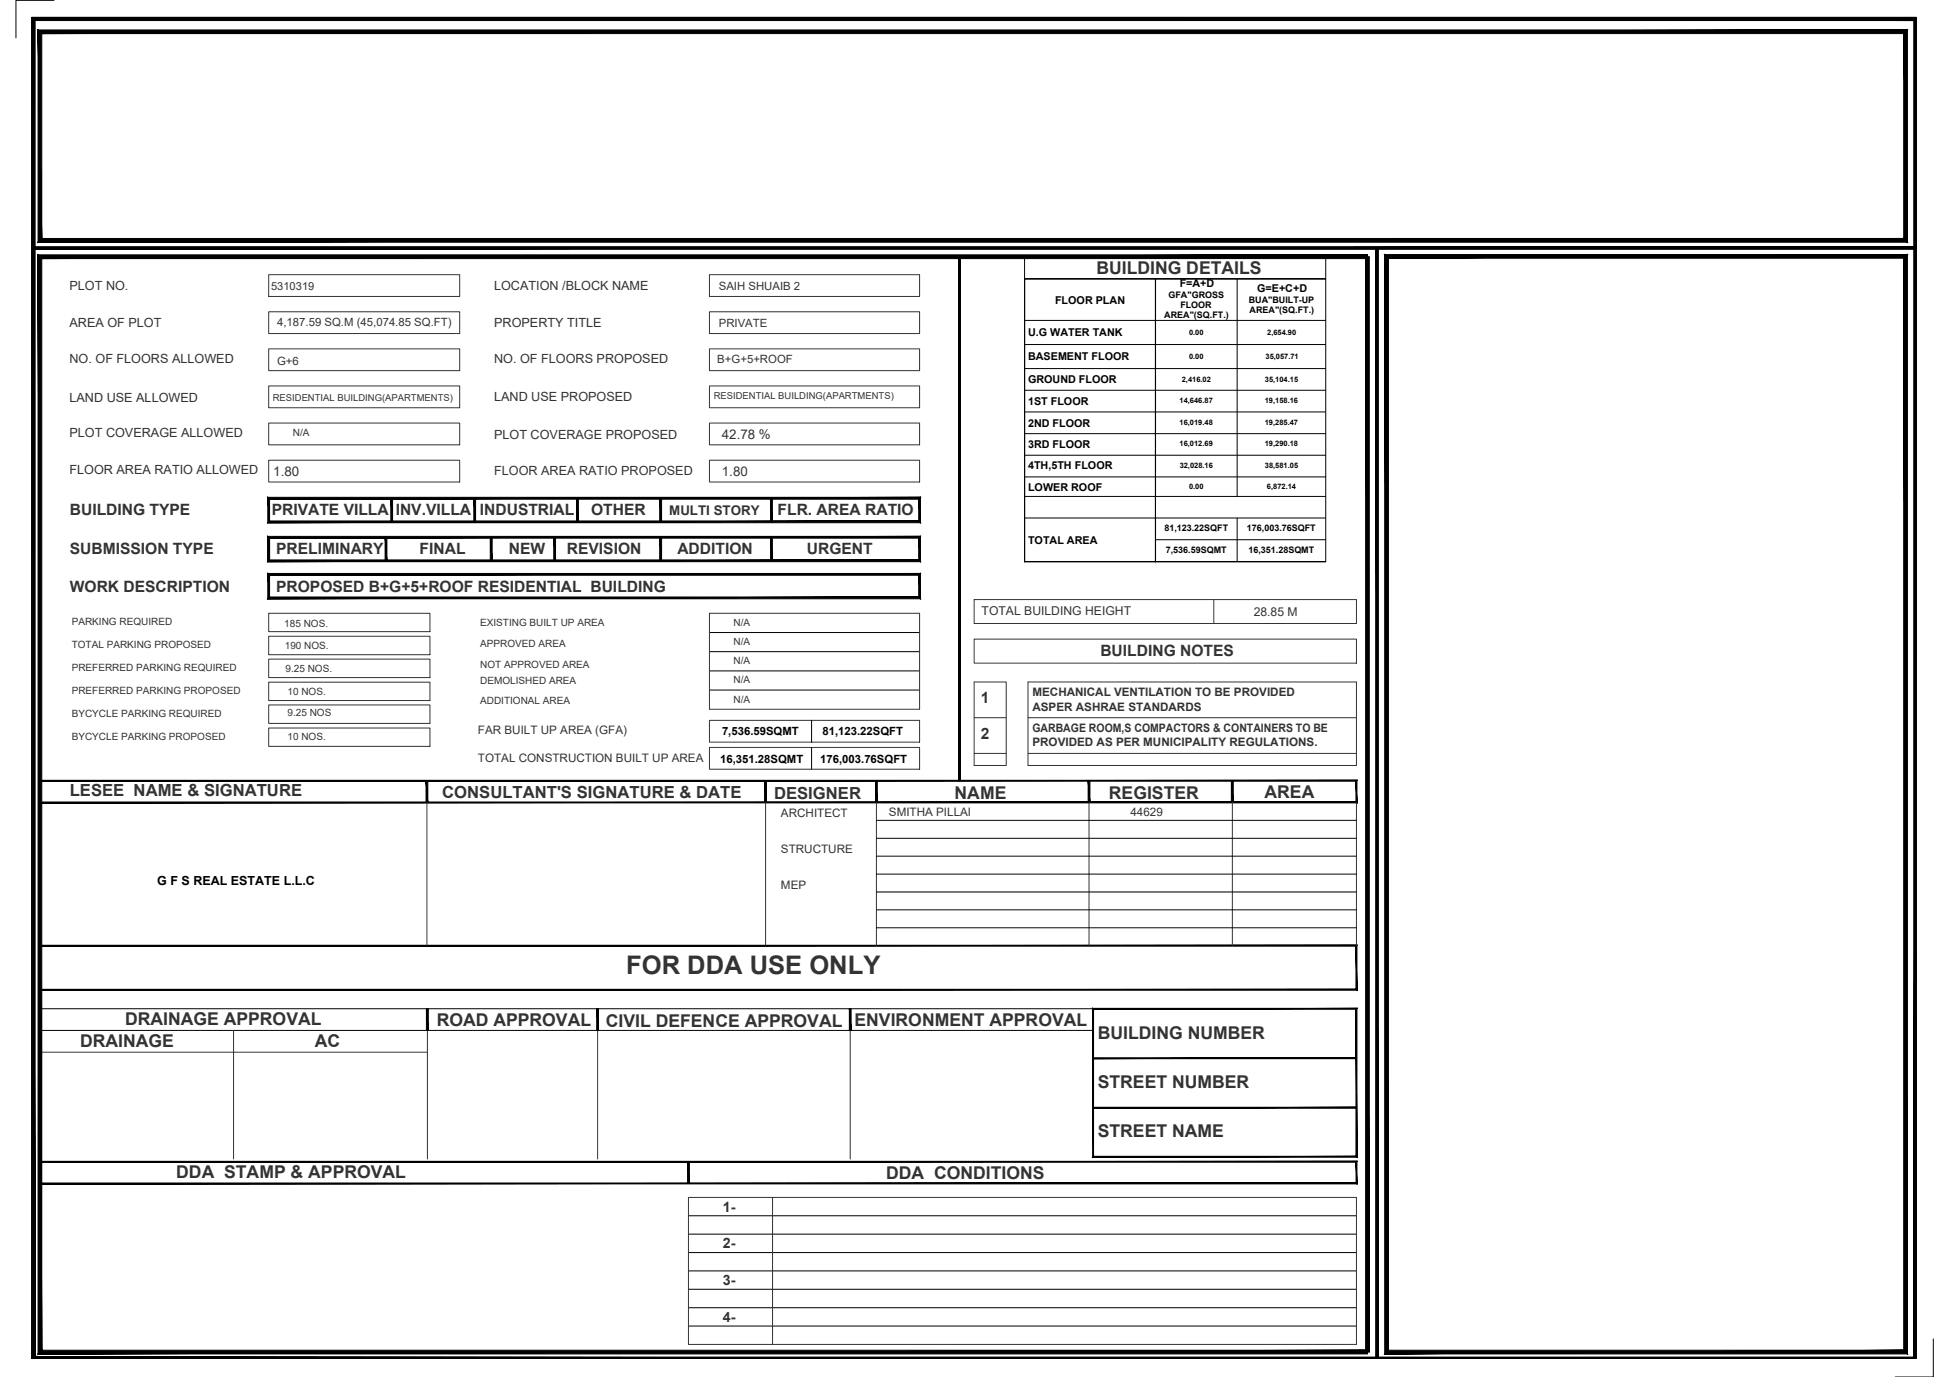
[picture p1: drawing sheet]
<svg xmlns="http://www.w3.org/2000/svg" width="841mm" height="594mm" viewBox="0 0 841 594" stroke-linecap="round" stroke-linejoin="round" font-family="sans-serif">
<!-- layer: BR -->
<path d="M419.6 7.9h407.2" fill="none" stroke="#000" stroke-width=".43"/>
<g fill="#000" stroke="#000" stroke-width=".43">
<path d="M14 7.7l1.1 577.8v-576.6zM14 7.7l1.1 577.8-1.1 .5zM14 586h.5l.6-.5z"/>
<path d="M826.8 7.8l-1 1.1v576.6zM826.8 7.8l-.4 578.2-.6-.5zM826.8 7.8l-.4 578.2h.4z"/>
<path d="M826.8 7.7l-1 1.2zM14 7.7h812.8l-1 1.2zM14 7.7l1.1 1.2h810.7z"/>
<path d="M593.6 107l1.2 479v-479zM593.6 107l1.2 479h-1.2z"/>
<path d="M14.5 107.5h811.9v-1.1zM14.5 106.4h811.9l-811.9 1.1z"/>
<path d="M15.1 585.5l811.3 .5-.6-.5zM14.5 586l.6-.5 811.3 .5z"/>
</g>
<!-- layer: BORDER -->
<g fill="none" stroke="#333" stroke-width=".43">
<path d="M115.9 118.5h82.5v9.4h-82.5zM306.1 118.5h90.7v9.4h-90.7zM115.9 134.5h82.5v9.4h-82.5zM306.1 134.5h90.7v9.4h-90.7zM115.9 150.5h82.5v9.4h-82.5zM306.1 150.5h90.7v9.4h-90.7zM115.9 166.5h82.5v9.4h-82.5zM306.1 166.5h90.7v9.4h-90.7zM115.9 182.5h82.5v9.4h-82.5zM115.9 198.6h82.5v9.4h-82.5zM306.1 198.6h90.7v9.4h-90.7zM306.1 182.5h90.7v9.4h-90.7z"/>
<path d="M420.4 258.7h164.9v10.3h-164.9zM523.8 258.7v10.3M420.4 275.7h164.9v10.4h-164.9zM420.4 294.2h13.8v36.1h-13.8zM443.6 294.2h141.7v36.1h-141.7zM420.4 309.6h13.8M443.6 309.6h141.7M420.4 325h13.8M443.6 325h141.7M184.2 346.2v61.8M330.4 346.2v61.8M378.2 346.2v61.8"/>
<path d="M469.9 346.2v61.8M531.8 346.2v61.8M585.3 346.2v61.8M17.2 454h167.2M100.8 444.6v55.5M184.4 444.6v55.5M257.9 444.6v55.5M366.9 444.6v55.5M297.1 516.6h288.2v63.4h-288.2zM333.4 516.7v63.5"/>
</g>
<!-- layer: SHEET -->
<g fill="#000" stroke="#000" stroke-width=".43">
<path d="M168.6 215l.8 10.1v-10.1zM168.6 215l.8 10.1h-.8z"/>
<path d="M204.5 215l.7 10.1v-10.1zM204.5 215l.7 10.1h-.7z"/>
<path d="M248.8 215l.8 10.1v-10.1zM248.8 215l.8 10.1h-.8z"/>
<path d="M284.7 215l.8 10.1v-10.1zM284.7 215l.8 10.1h-.8z"/>
<path d="M332.5 215l.8 10.1v-10.1zM332.5 215l.8 10.1h-.8z"/>
<path d="M115.6 231.8l.7 10.1v-10.1zM115.6 231.8l.7 10.1h-.7z"/>
<path d="M166.2 231.8l.7 10.1v-10.1zM166.2 231.8l.7 10.1h-.7z"/>
<path d="M211.6 231.8l.8 10.1v-10.1zM211.6 231.8l.8 10.1h-.8z"/>
<path d="M239 231.8l.7 10.1v-10.1zM239 231.8l.7 10.1h-.7z"/>
<path d="M284.7 231.8l.8 10.1v-10.1zM284.7 231.8l.8 10.1h-.8z"/>
<path d="M332.5 231.8l.8 10.1v-10.1zM332.5 231.8l.8 10.1h-.8z"/>
<path d="M396.4 215.4v9.4l.8 .7zM397.2 214.6v10.9l-.8-10.1zM116.3 215.4h280.1l.8-.8zM115.6 214.6h281.6l-280.9 .8zM115.6 214.6l.7 10.2v-9.4zM115.6 214.6l.7 10.2-.7 .7zM116.3 224.8l-.7 .7 280.8-.7zM115.6 225.5l280.8-.7 .8 .7z"/>
<path d="M396.4 232.2v9.4l.8 .7zM396.4 232.2l.8-.8v10.9zM116.3 232.2h280.1l.8-.8zM115.6 231.4h281.6l-280.9 .8zM115.6 231.4l.7 10.2v-9.4zM115.6 231.4l.7 10.2-.7 .7zM116.3 241.6l-.7 .7 280.8-.7zM115.6 242.3l280.8-.7 .8 .7z"/>
<path d="M396.4 248.2v9.4l.8 .7zM397.2 247.4v10.9l-.8-10.1zM116.3 248.2h280.1l.8-.8zM115.6 247.4h281.6l-280.9 .8zM115.6 247.4l.7 10.2v-9.4zM115.6 247.4l.7 10.2-.7 .7zM116.3 257.6l-.7 .7 280.8-.7zM115.6 258.3l280.8-.7 .8 .7z"/>
<path d="M469.5 336.9l.8 9.3v-9.3zM469.5 336.9l.8 9.3h-.8z"/>
<path d="M531.4 336.9l.8 9.3v-9.3zM531.4 336.9l.8 9.3h-.8z"/>
<path d="M183.8 336.9v9.3h.8zM183.8 336.9h.8v9.3z"/>
<path d="M585.1 337v9l.4 .4zM585.1 337l.4-.4v9.8zM17.4 337h567.7l.4-.4zM17 336.6h568.5l-568.1 .4zM17 336.6l.4 9.4v-9zM17 336.6l.4 9.4-.4 .4zM17.4 346l-.4 .4 568.1-.4zM17 346.4l568.1-.4 .4 .4z"/>
<path d="M585.1 408.2v18.6l.4 .4zM585.1 408.2l.4-.4v19.4zM17.4 408.2h567.7l.4-.4zM17 407.8h568.5l-568.1 .4zM17 407.8l.4 19v-18.6zM17 407.8l.4 19-.4 .4zM17.4 426.8l-.4 .4 568.1-.4zM17 427.2l568.1-.4 .4 .4z"/>
<path d="M471.7 456.4v.3l113.6-.3zM471.7 456.7l113.6-.3v.3z"/>
<path d="M471.7 477.7v.4l113.6-.4zM471.7 478.1l113.6-.4v.4z"/>
<path d="M585.1 435.4v63.5l.4 .4zM585.1 435.4l.4-.4v64.3zM471.9 435.4h113.2l.4-.4zM471.5 435h114l-113.6 .4zM471.5 435l.4 63.9v-63.5zM471.5 435l.4 63.9-.4 .4zM471.9 498.9l-.4 .4 113.6-.4zM471.5 499.3l113.6-.4 .4 .4z"/>
<path d="M296.7 501.2l.8 9.4v-9.4zM296.7 501.2l.8 9.4h-.8z"/>
<path d="M585.2 501.4v9l.3 .4zM585.2 501.4l.3-.4v9.8zM17.4 501.4h567.8l.3-.4zM17 501h568.5l-568.1 .4zM17 501l.4 9.4v-9zM17 501l.4 9.4-.4 .4zM17.4 510.4l-.4 .4 568.2-.4zM17 510.8l568.2-.4 .3 .4z"/>
</g>
<path d="M471.9 435.2h-454.7v9.4h454.7" fill="none" stroke="#000" stroke-width=".43"/>
<!-- layer: 0 -->
<path d="M115.9 264.6h69.6v7.9h-69.6zM115.9 274.5h69.6v8h-69.6zM306.1 264.6h90.7v41.4h-90.7zM115.9 284.4h69.6v7.9h-69.6zM115.9 294.3h69.6v7.9h-69.6zM115.9 304.1h69.6v8h-69.6zM115.9 314.1h69.6v7.9h-69.6zM306.1 310.8h90.7v9.4h-90.7zM306.1 322.5h90.7v9.4h-90.7z" fill="none" stroke="#333" stroke-width=".43"/>
<g fill="none" stroke="#000" stroke-width=".43">
<path d="M442.1 110.8h130v9.5h-130zM442.1 120.3h56.5v122.1h-56.5zM498.6 120.3h73.5v122.1h-73.5zM306.1 272.9h90.7M306.1 281.1h90.7M306.1 289.4h90.7M306.1 297.7h90.7M350.2 310.8v9.4M350.2 322.5v9.4M378.2 353.9h207.1M378.2 361.7h207.1M378.2 369.4h207.1"/>
<path d="M378.2 377.1h207.1M378.2 384.8h207.1M378.2 392.5h207.1M378.2 400.3h207.1M297.1 524.5h288.2M297.1 532.4h288.2M297.1 540.4h288.2M297.1 548.3h288.2M297.1 556.2h288.2M297.1 564.2h288.2M297.1 572.1h288.2"/>
</g>
<g fill="#000" stroke="#000" stroke-width=".43">
<path d="M18 102.9l-1.6 1.6 805.1-1.6zM16.4 104.5l805.1-1.6 1.6 1.6zM821.5 14.5v88.4l1.6 1.6zM821.5 14.5l1.6-1.6v91.6zM18 14.5h803.5l1.6-1.6zM16.4 12.9h806.7l-805.1 1.6zM16.4 12.9l1.6 90v-88.4zM16.4 12.9l1.6 90-1.6 1.6z"/>
<path d="M18 111.6h572.1v-1.6zM16.4 110h573.7l-572.1 1.6zM16.4 110l1.6 472.5v-470.9zM16.4 110l1.6 472.5-1.6 1.6zM18 582.5l-1.6 1.6 573.7-1.6zM16.4 584.1l573.7-1.6v1.6z"/>
<path d="M597.5 109.8l1.6 1.6 224-1.6zM599.1 111.4l224-1.6-1.6 1.6zM821.5 111.4l1.6 472.7v-474.3zM821.5 111.4l1.6 472.7-1.6-1.6zM597.5 584.1h225.6l-1.6-1.6zM597.5 584.1l1.6-1.6h222.4zM597.5 109.8v474.3l1.6-1.6zM597.5 109.8l1.6 1.6v471.1z"/>
<path d="M329.9 336.9l.8 9.3v-9.3zM329.9 336.9l.8 9.3h-.8z"/>
<path d="M377.8 336.9l.8 9.3v-9.3zM377.8 336.9l.8 9.3h-.8z"/>
<path d="M184 435.2l.8 9.4v-9.4zM184 435.2l.8 9.4h-.8z"/>
<path d="M257.5 435.2l.8 9.4v-9.4zM257.5 435.2l.8 9.4h-.8z"/>
<path d="M366.5 435.2l.8 9.4v-9.4zM366.5 435.2l.8 9.4h-.8z"/>
<path d="M589.3 110.8v472.5h1.6zM589.3 110.8h1.6v472.5z"/>
</g>
<!-- layer: TABLETEXT -->
<path d="M413.6 110.6l.9 226.3v-226.3zM413.6 110.6l.9 226.3h-.9z" fill="#000" stroke="#000" stroke-width=".43"/>
<!-- layer: A-LITE -->
<g fill="none" stroke="#000" stroke-width=".43">
<path d="M442.2 138.2h129.8M498.6 120.3v93.9M533.9 120.3v93.9M572 120.3h-129.8v121.9h56.3M442.2 148.6h129.8M442.2 159h129.8M442.2 168.4h129.8M442.2 177.7h129.8M442.2 187.1h129.8M442.2 196.4h129.8M442.2 205.8h129.8M442.2 214.2h129.8"/>
<path d="M442.2 223.5h129.8M498.6 232.8h73.4M498.6 223.5v18.7h73.4M533.9 223.5v18.7"/>
</g>
<!-- layer: A_WALL -->
<path d="M13.7 7.5h813.2v578.6h-813.2zM23.3 .1h-16.4v16.3M834.2 577.7v16.4h-16.4" fill="none" stroke="#000" stroke-width=".43"/>
<text font-size="11" fill="#333" x="270.2" y="420.4">FOR DDA USE ONLY</text>
<g font-size="7.6" fill="#333">
<text x="473.1" y="118">BUILDING DETAILS</text>
<text x="411.9" y="344.5">NAME</text>
<text x="478.5" y="344.5">REGISTER</text>
<text x="545.7" y="344.5">AREA</text>
<text x="54" y="442.3">DRAINAGE APPROVAL</text>
<text x="188.5" y="442.7">ROAD APPROVAL</text>
<text x="261.4" y="442.9">CIVIL DEFENCE APPROVAL</text>
<text x="368.8" y="442.7">ENVIRONMENT APPROVAL</text>
<text x="473.7" y="448.1">BUILDING NUMBER</text>
<text x="34.5" y="451.7">DRAINAGE</text>
<text x="135.9" y="451.7">AC</text>
<text x="473.7" y="469.4">STREET NUMBER</text>
<text x="473.7" y="490.7">STREET NAME</text>
<text x="76.1" y="508.4">DDA STAMP &amp; APPROVAL</text>
<text x="382.4" y="508.8">DDA CONDITIONS</text>
</g>
<g font-size="7.2" fill="#333">
<text x="30.1" y="343.4">LESEE NAME &amp; SIGNATURE</text>
<text x="190.8" y="344.4">CONSULTANT'S SIGNATURE &amp; DATE</text>
<text x="334" y="344.5">DESIGNER</text>
</g>
<g font-size="6.7" fill="#333">
<text x="30.1" y="222.2">BUILDING TYPE</text>
<text x="117.2" y="222.2">PRIVATE VILLA</text>
<text x="170.8" y="222.2">INV.VILLA</text>
<text x="207.1" y="222.2">INDUSTRIAL</text>
<text x="255.1" y="222.2">OTHER</text>
<text x="335.6" y="222.2">FLR. AREA RATIO</text>
<text x="30.1" y="238.8">SUBMISSION TYPE</text>
<text x="119.2" y="239.2">PRELIMINARY</text>
<text x="181.1" y="239.2">FINAL</text>
<text x="219.5" y="239.2">NEW</text>
<text x="244.6" y="239.2">REVISION</text>
<text x="292.3" y="239.2">ADDITION</text>
<text x="348.2" y="239.2">URGENT</text>
<text x="30.1" y="255.2">WORK DESCRIPTION</text>
<text x="119.2" y="255.2">PROPOSED B+G+5+ROOF RESIDENTIAL BUILDING</text>
<text x="474.8" y="283.1">BUILDING NOTES</text>
<text x="423.2" y="303.5">1</text>
<text x="423.2" y="318.9">2</text>
</g>
<g font-size="6.2" fill="#333">
<text x="311.9" y="522.9">1-</text>
<text x="311.9" y="538.5">2-</text>
<text x="311.9" y="554.4">3-</text>
<text x="311.9" y="570.2">4-</text>
</g>
<g font-size="5.8" fill="#333">
<text x="311.5" y="189.2">42.78 %</text>
<text x="117.9" y="205.2">1.80</text>
<text x="311.5" y="205.2">1.80</text>
<text x="288.8" y="222.2">MULTI STORY</text>
</g>
<g font-size="5.5" fill="#333">
<text x="30" y="124.9">PLOT NO.</text>
<text x="213.2" y="125">LOCATION /BLOCK NAME</text>
<text x="30" y="141.1">AREA OF PLOT</text>
<text x="213.2" y="141">PROPERTY TITLE</text>
<text x="30" y="156.6">NO. OF FLOORS ALLOWED</text>
<text x="213.2" y="156.7">NO. OF FLOORS PROPOSED</text>
<text x="30" y="173.4">LAND USE ALLOWED</text>
<text x="213.2" y="173.1">LAND USE PROPOSED</text>
<text x="30" y="188.7">PLOT COVERAGE ALLOWED</text>
<text x="213.2" y="189.5">PLOT COVERAGE PROPOSED</text>
<text x="30" y="204.7">FLOOR AREA RATIO ALLOWED</text>
<text x="213.2" y="205.1">FLOOR AREA RATIO PROPOSED</text>
</g>
<text font-size="5.4" x="67.9" y="381.7">G F S REAL ESTATE L.L.C</text>
<g font-size="5.3" fill="#333">
<text x="423.6" y="265.3">TOTAL BUILDING HEIGHT</text>
<text x="541" y="265.7">28.85 M</text>
</g>
<g font-size="5" fill="#333">
<text x="445.5" y="300.3">MECHANICAL VENTILATION TO BE PROVIDED</text>
<text x="445.5" y="306.6">ASPER ASHRAE STANDARDS</text>
<text x="206.2" y="316.9">FAR BUILT UP AREA (GFA)</text>
<text x="445.5" y="315.7">GARBAGE ROOM,S COMPACTORS &amp; CONTAINERS TO BE</text>
<text x="445.5" y="322">PROVIDED AS PER MUNICIPALITY REGULATIONS.</text>
<text x="206.2" y="328.6">TOTAL CONSTRUCTION BUILT UP AREA</text>
<text x="337" y="352.5">ARCHITECT</text>
<text x="383.6" y="352">SMITHA PILLAI</text>
<text x="487.8" y="351.8">44629</text>
<text x="337" y="367.9">STRUCTURE</text>
<text x="337" y="383.4">MEP</text>
</g>
<g font-size="4.9" fill="#333">
<text x="310.2" y="125.1">SAIH SHUAIB 2</text>
<text x="119.6" y="140.7">4,187.59 SQ.M (45,074.85 SQ.FT)</text>
<text x="310.2" y="141.1">PRIVATE</text>
<text x="119.6" y="157.4">G+6</text>
<text x="309.5" y="156.5">B+G+5+ROOF</text>
</g>
<g font-size="4.9">
<text x="311.6" y="317.3">7,536.59SQMT</text>
<text x="354.9" y="317.3">81,123.22SQFT</text>
<text x="310.8" y="329.3">16,351.28SQMT</text>
<text x="353.9" y="329.2">176,003.76SQFT</text>
</g>
<text font-size="4.8" fill="#333" x="117" y="124.9">5310319</text>
<g font-size="4.7">
<text x="455.3" y="131">FLOOR PLAN</text>
<text x="498.5" y="128.2">NUMBER OF</text>
<text x="443.6" y="145.1">U.G WATER TANK</text>
<text x="443.6" y="155.5">BASEMENT FLOOR</text>
<text x="443.6" y="165.4">GROUND FLOOR</text>
<text x="443.6" y="174.7">1ST FLOOR</text>
<text x="443.6" y="184">2ND FLOOR</text>
<text x="443.6" y="193.4">3RD FLOOR</text>
<text x="443.6" y="202.4">4TH,5TH FLOOR</text>
<text x="443.6" y="211.6">LOWER ROOF</text>
<text x="443.6" y="234.5">TOTAL AREA</text>
</g>
<g font-size="4.6">
<text x="509" y="123.8">F=A+D</text>
<text x="542.5" y="126.1">G=E+C+D</text>
</g>
<g font-size="4.3" fill="#333">
<text x="126.4" y="188">N/A</text>
<text x="30.9" y="269.8">PARKING REQUIRED</text>
<text x="207.2" y="270">EXISTING BUILT UP AREA</text>
<text x="122.7" y="270.4">185 NOS.</text>
<text x="316.6" y="270.1">N/A</text>
<text x="30.9" y="279.8">TOTAL PARKING PROPOSED</text>
<text x="122.9" y="280">190 NOS.</text>
<text x="207.2" y="279.1">APPROVED AREA</text>
<text x="316.6" y="278.1">N/A</text>
<text x="316.6" y="286.6">N/A</text>
<text x="30.9" y="289.6">PREFERRED PARKING REQUIRED</text>
<text x="123.2" y="290.1">9.25 NOS.</text>
<text x="207.2" y="288.1">NOT APPROVED AREA</text>
<text x="30.9" y="299.5">PREFERRED PARKING PROPOSED</text>
<text x="124.1" y="299.9">10 NOS.</text>
<text x="207.2" y="295">DEMOLISHED AREA</text>
<text x="316.6" y="294.9">N/A</text>
<text x="207.2" y="303.8">ADDITIONAL AREA</text>
<text x="316.6" y="303.2">N/A</text>
<text x="30.9" y="309.4">BYCYCLE PARKING REQUIRED</text>
<text x="124.1" y="309">9.25 NOS</text>
<text x="30.9" y="319.3">BYCYCLE PARKING PROPOSED</text>
<text x="124.1" y="319.2">10 NOS.</text>
</g>
<g font-size="4.1" fill="#333">
<text x="117.7" y="173.2">RESIDENTIAL BUILDING(APARTMENTS)</text>
<text x="308" y="172">RESIDENTIAL BUILDING(APARTMENTS)</text>
</g>
<g font-size="3.9">
<text x="504.2" y="128.4">GFA&quot;GROSS</text>
<text x="538.8" y="130.7">BUA&quot;BUILT-UP</text>
<text x="502.4" y="137.3">AREA&quot;(SQ.FT.)</text>
<text x="509.3" y="132.9">FLOOR</text>
<text x="539.2" y="135.1">AREA&quot;(SQ.FT.)</text>
<text x="502.4" y="229.2">81,123.22SQFT</text>
<text x="538.1" y="229.2">176,003.76SQFT</text>
<text x="503.1" y="238.6">7,536.59SQMT</text>
<text x="538.7" y="238.6">16,351.28SQMT</text>
</g>
<g font-size="3.2">
<text x="513.1" y="144.6">0.00</text>
<text x="546.8" y="144.3">2,654.90</text>
<text x="513.1" y="155">0.00</text>
<text x="546.1" y="154.7">35,057.71</text>
<text x="510" y="164.6">2,416.02</text>
<text x="545.8" y="164.6">35,104.15</text>
<text x="509" y="174">14,646.87</text>
<text x="545.8" y="174">19,158.16</text>
<text x="509" y="183.3">16,019.48</text>
<text x="545.8" y="183.3">19,285.47</text>
<text x="509" y="192.6">16,012.69</text>
<text x="545.8" y="192.6">19,290.18</text>
<text x="509" y="202">32,028.16</text>
<text x="545.8" y="202">38,581.05</text>
<text x="513.1" y="211.1">0.00</text>
<text x="546.7" y="210.9">6,872.14</text>
</g>
</svg>
